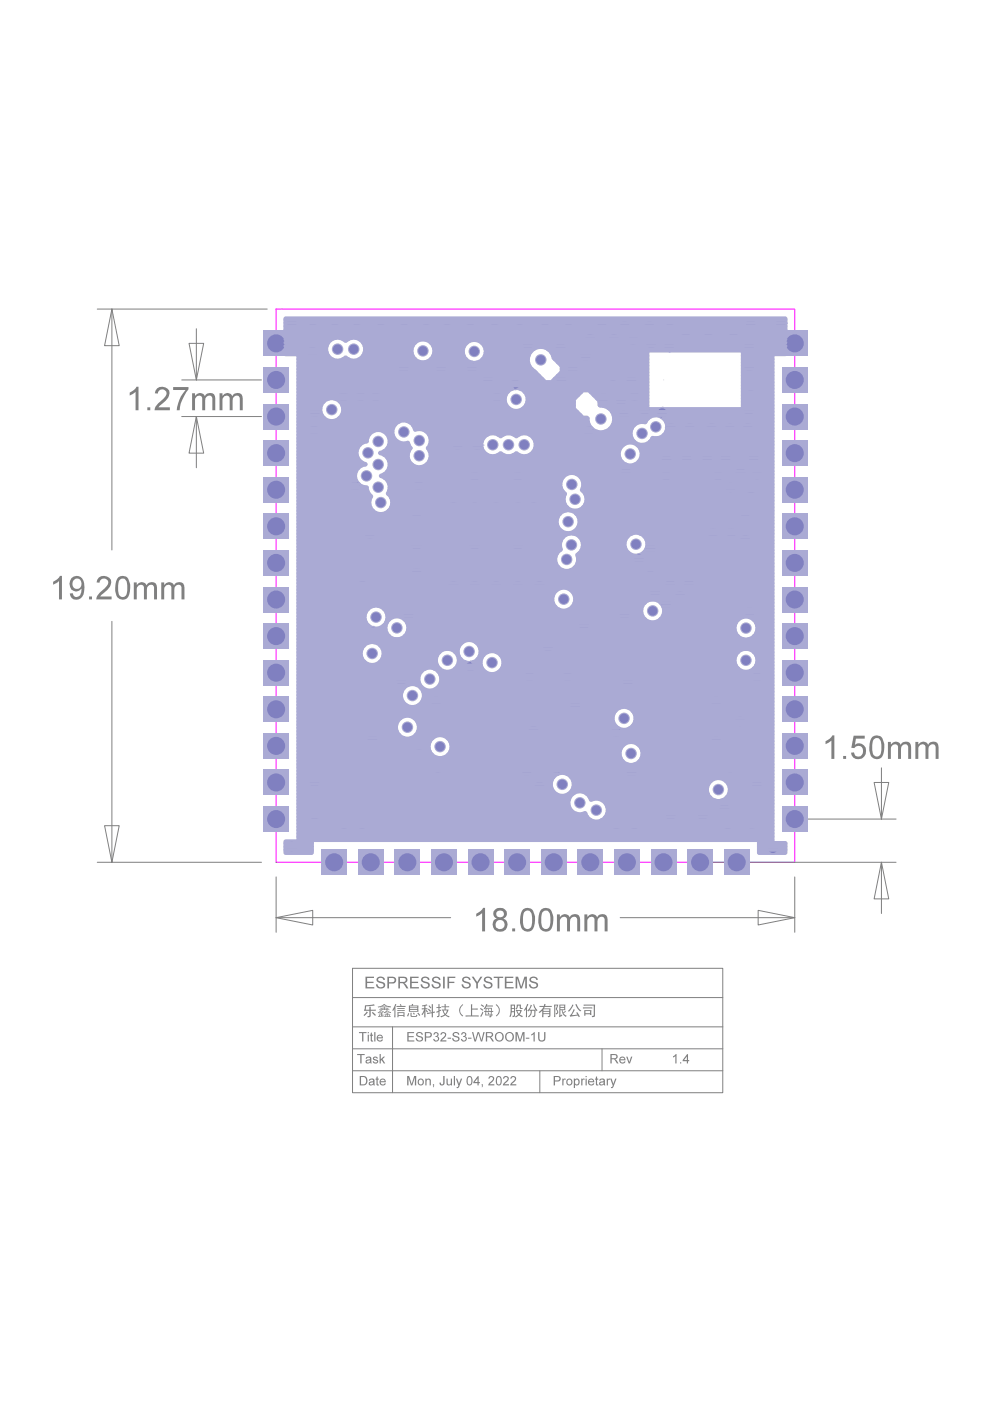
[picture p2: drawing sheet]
<svg xmlns="http://www.w3.org/2000/svg" width="210mm" height="297mm" viewBox="0 0 210 297" stroke-linecap="round" stroke-linejoin="round" font-family="sans-serif">
<path d="M58.5 65.5h110v117.3h-110z" fill="none" stroke="#f0f" stroke-width=".21"/>
<g fill="none" stroke="#808080" stroke-width=".21">
<path d="M20.6 65.5h36.1M23.7 65.5l1.6 7.8h-3.1zM23.7 65.5v51.1M40.1 72.8h3.1l-1.6 7.8zM41.6 69.7v10.9M59.8 65.5h.1M38.5 80.6h16.9M38.5 88.3h16.9M41.6 88.3l1.6 7.8h-3.1zM41.6 88.3v10.9M23.7 131.7v51.1M22.2 175.1h3.1l-1.6 7.7z"/>
<path d="M20.6 182.8h34.8M58.5 194.6l7.8-1.6v3.1zM58.5 194.6h37.1M131.5 194.6h37M160.7 193l7.8 1.6-7.8 1.5zM74.7 205.3h78.5v26.4h-78.5zM74.7 211.5h78.5M74.9 217.7h78.3M83.2 217.7v14M74.8 222.4h78.4M74.8 227h78.4M114.5 227v4.7"/>
<path d="M127.6 222.4v4.6"/>
</g>
<g fill="#808080">
<path d="M76.3 228.1h.7a1 1 0 0 1 .9 1 1 1 0 0 1-.9 1h-.7zM76.5 228.4v1.5a.82 .82 0 0 0 1.2-.8 .82 .82 0 0 0-1.2-.7zM78.4 228.8a.69 .69 0 0 1 .9 0 .69 .69 0 0 1 .1 .9l.1 .4h-.3v-.2l-.6 .3a.44 .44 0 0 1-.4-.5 .44 .44 0 0 1 .5-.4l.4-.1a.35 .35 0 0 0-.3-.3 .35 .35 0 0 0-.4 .2h-.2zM78.4 229.6a.36 .36 0 0 0 .5 .3 .36 .36 0 0 0 .2-.5zM79.8 228.3l.3-.1v.5h.2v.2h-.2v.9l.2 .1v.2l-.5-.1v-1.1h-.2v-.2h.2zM80.7 228.9a.69 .69 0 0 1 .8-.2 .69 .69 0 0 1 .3 .8h-1.1a.45 .45 0 0 0 .3 .4 .45 .45 0 0 0 .6-.2h.2a.74 .74 0 0 1-1.1 .3 .74 .74 0 0 1 0-1.1zM80.8 229l-.1 .2h.9l-.3-.3z"/>
<path d="M75.7 223.5h1.6v.2h-.6v1.8h-.3v-1.8h-.7zM77.6 224.2a.64 .64 0 0 1 1.1 .2l.1 1.1h-.2l-.1-.2-.5 .2a.44 .44 0 0 1-.5-.5 .44 .44 0 0 1 .5-.4h.5a.35 .35 0 0 0-.3-.4 .35 .35 0 0 0-.4 .3l-.3-.1zM77.8 225a.36 .36 0 0 0 .4 .3 .36 .36 0 0 0 .3-.5zM79.2 224.1h.6l.3 .3h-.2a.28 .28 0 0 0-.3-.2 .28 .28 0 0 0-.3 .3h.1a.62 .62 0 0 1 .7 .8 .65 .65 0 0 1-1.1-.3h.3a.31 .31 0 0 0 .3 .3 .31 .31 0 0 0 .3-.4 .58 .58 0 0 1-.6-.1 .58 .58 0 0 1-.1-.7zM80.5 223.5h.2v1.1l.6-.6h.3l-.5 .6 .6 .9h-.3l-.5-.7-.2 .1v.6h-.2z"/>
<path d="M76.1 218.8h1.6v.2h-.7v1.8h-.2v-1.8h-.7zM78 218.8h.2v.3h-.2zM78 219.4h.2v1.4h-.2zM78.6 219l.2-.1v.5h.3v.2h-.3v.9l.3 .1v.2l-.5-.1v-1.1h-.2v-.2h.2zM79.3 218.8h.3v2h-.3zM80 219.5a.69 .69 0 0 1 .8-.1 .69 .69 0 0 1 .4 .8h-1.1a.45 .45 0 0 0 .3 .4 .45 .45 0 0 0 .6-.2h.2a.74 .74 0 0 1-1.1 .3 .74 .74 0 0 1-.1-1.2zM80.1 219.8v.1h.9l-.3-.3z"/>
<path d="M77.4 213.2l1.9-.3 .2 .3-1.9 .1-.1 .8h.8v-.7h.3v.7h1.1v.2h-1.1v1.1a.45 .45 0 0 1-.6 .3l-.1-.3h.4v-1.1l-1 .1-.1-.2zM77.8 214.5l.2 .2-.7 .7-.2-.2zM79 214.5l.7 .7-.2 .2-.7-.7zM80.6 213.6l.8 .1v-.2h-.5v-.1h1.1v.1h-.4v.2l.8-.1v.2h-.4h.2l-.1 .2h.5v.2h-2.2v-.2h.6l-.1-.1 .1-.1h-.4zM81.7 214.7h.8v.1h-.3v.2h.6v.1h-.6v.4h.2l.1-.3 .2 .1-.1 .2 .2-.1v.2h-1.4v-.2l.3 .1-.1-.2 .1-.1 .1 .3h.2v-.4h-.5v-.1h.5v-.2h-.3zM80.1 213.4l.9-.2 .4-.4 .7 .4 .8 .2-.1 .2-.7-.2a.75 .75 0 0 0-1.2 0l-.7 .2zM80.5 214.6h.7v.2h-.2v.1h.2v.2l-.2-.1v.4l.1-.3 .2 .1-.1 .2 .1-.1v.2l-1.1 .1-.1-.2h.3l-.1-.2 .2-.1 .1 .3h.2v-.4l-.5 .1v-.2h.5v-.1h-.3zM81.3 214.7l.7-.5 .9 .4-.1 .2-.7-.4-.6 .4zM80.1 214.7l.6-.5 .7 .3-.1 .1-.5-.2-.6 .4zM81.6 213.8v.2h.3l.1-.2zM81 213.8l.1 .2h.3v-.2zM84.2 214.6h1.6v1h-.3v-.2h-1v.3h-.3zM83.8 212.9l.3 .1-.3 .5v2.2h-.2v-1.8l-.3 .5-.1-.2zM84.5 214.8v.4h1v-.4zM84.1 213.3h1.9v.2h-1.9zM84.2 213.7h1.6v.2h-1.6zM84.2 214.1h1.6v.3h-1.6zM84.8 213l.2-.1 .1 .3-.2 .1zM86.7 213.2h.6v-.4l.3 .1-.1 .3h1.2v1.3h-2zM87 214.7h.3v.7h.9v-.3l.3 .1-.1 .3-1.3 .1zM86.9 213.4v.2h1.6v-.2zM86.9 214.1v.3h1.6v-.3zM86.9 213.7v.3h1.6v-.3zM88.5 214.9l.2-.2 .4 .5-.2 .2zM86.5 214.8l.3 .1-.3 .6-.2-.1zM87.6 214.8l.2-.1 .2 .3-.2 .1zM89.5 213.2l1-.3 .1 .3h-.4v.6h.4v.2h-.4v1.7h-.2v-1.2l-.4 .7-.2-.2 .6-1h-.6v-.2h.6v-.5l-.4 .1zM91.5 212.9h.3v1.6h.4v.2l-.4 .1v.9h-.3v-.9l-.9 .2-.1-.2 1-.2zM90.9 213.9l.5 .5-.2 .1-.5-.5zM90.9 213.3l.1-.1 .4 .5-.1 .1zM90.4 214.1l.4 .4-.2 .2-.4-.4zM93.6 213.3l.7 .1-.1-.5h.3v.5l.7-.1v.3h-.7v.5h.6l-.6 1 .8 .4-.1 .2-.8-.4-.8 .4-.1-.1-.1-.2 .8-.3-.5-1.1 .6 .1v-.5h-.7zM93 212.9h.2v.6h.3v.2h-.3v.5l.3-.1v.2l-.3 .1-.1 1.1-.4 .2-.1-.3h.3l.1-.2v-.7l-.4 .2-.1-.2 .5-.2v-.6h-.5v-.2h.5zM94 214.2l.4 .8 .4-.8zM98.1 212.9l.1 .2a1.34 1.34 0 0 0 0 2.3l-.1 .1a1.53 1.53 0 0 1 0-2.6zM99.9 212.9h.2v.9h1.2v.3h-1.2v1.2h1.4v.2h-2.8v-.2h1.2zM103.1 212.8l.3 .2-.2 .2h1.3v.2h-1.4l-.1 .3h1.3v.7l.3-.1v.2h-.3l-.1 .6h.3v.2h-.3l-.2 .4h-.2l-.1-.2 .3-.2h-1.1v-.8h-.3v-.2l.3 .1 .1-.7-.3 .3-.1-.2zM103.1 214.5v.6h.9l.1-.6zM103.1 213.9v.5h1v-.5zM102.3 214.5l.2 .1-.5 1-.2-.1zM101.9 213.7l.6 .4-.2 .2-.5-.4zM102.1 212.9l.5 .4-.1 .2-.6-.4zM103.4 214.7l.1-.1 .3 .4-.2 .1zM103.4 214l.1-.1 .3 .3-.2 .1zM105.3 212.9a1.55 1.55 0 0 1 0 2.6l-.2-.1a1.32 1.32 0 0 0 0-2.3zM108.3 213h.9v2.5l-.5 .2-.1-.3 .3-.1 .1-.7h-.5l-.3 1-.2-.1 .2-.5zM109.4 214.1h1.2l-.4 1 .7 .3-.2 .3-.7-.4-.7 .4-.1-.2 .6-.4zM109.6 213h.9v.7h.3v.2h-.5l-.1-.7h-.4l-.4 .9-.1-.2 .2-.2zM108.5 213.9v.5h.5v-.5zM108.5 213.2v.5h.5v-.5zM109.7 214.3l.3 .7 .3-.7zM112.5 213l.3 .1-.5 1h1.2l-.5-1.1 .3-.1 .2 .7 .5 .6-.2 .2-.2-.3-.1 .4a.78 .78 0 0 1-.6 1.2v-.3l.4-.1v-1h-.5l-.2 .8-.5 .6-.2-.2 .2-.1a1.08 1.08 0 0 0 .4-1.1h-.2v-.2l-.3 .4-.2-.2 .5-.6zM111.8 212.8l.2 .2-.3 .6v2.1h-.2v-1.7l-.3 .3-.1-.1zM114.4 213.3h.9l.1-.5 .3 .1-.1 .4h1.4v.2h-1.5l-.2 .3h1.4l-.1 1.8-.4 .1-.1-.3h.4v-.4h-1.3v.7h-.3l.1-1.4-.6 .5-.2-.2 1-1.1h-.8zM115.2 214v.3h1.3v-.3zM115.2 214.5v.3h1.3v-.3zM118.6 213h1.3v1.2h-.6l.1 .5 .4-.4 .2 .2-.5 .3 .7 .6-.2 .2-.7-.6-.2-.8h-.3v1.1l.4-.2v.2l-.6 .4-.1-.3zM117.5 213h.9l-.3 1a.63 .63 0 0 1 .3 .6 .63 .63 0 0 1-.5 .5l-.1-.3a.45 .45 0 0 0 .3-.4 .45 .45 0 0 0-.3-.4l.3-.8h-.4v2.4h-.2zM118.8 213.7v.3h.8v-.3zM118.8 213.2v.3h.8v-.3zM121.6 214l.3 .1-.7 1.1 1.2-.1-.2-.4 .2-.1 .5 .9-.2 .2-.2-.4-1.6 .3-.1-.3 .4-.5zM122 213l.2-.1 .5 .9 .6 .5-.3 .2-.3-.4zM121.4 213l.2 .1-1 1.4-.2-.2zM123.9 214.2h1.5v1h-.3v-.2h-1v.4h-.2zM123.7 213h2.5l-.1 2.5-.6 .2-.1-.3h.4l.1-.2v-2h-2.2zM124.1 214.4v.4h1v-.4zM123.6 213.6h2v.2h-2z"/>
<path d="M77.5 207.1h1.8v.3h-1.5v.7h1.4v.3h-1.4v.9h1.6v.3h-1.9zM80.1 207.2a.98 .98 0 0 1 1.5 .6h-.3a.51 .51 0 0 0-.6-.5 .51 .51 0 0 0-.4 .7h.1a1.12 1.12 0 0 1 1.2 1 1.03 1.03 0 0 1-1 .6 1.03 1.03 0 0 1-.9-.9h.4a.65 .65 0 0 0 .5 .6 .65 .65 0 0 0 .7-.4l-.1-.3a1.22 1.22 0 0 1-1.4-1zM82.1 207.1h1a.75 .75 0 0 1 .9 .7 .75 .75 0 0 1-.9 .7h-.6v1.1h-.4zM82.5 207.4v.9h.6a.46 .46 0 0 0 .6-.5 .46 .46 0 0 0-.6-.4zM84.5 207.1h1a.69 .69 0 0 1 .9 .5 .69 .69 0 0 1-.7 .8l.9 1.2h-.4l-.3-.6a.82 .82 0 0 0-1.1-.5v1.1h-.3zM84.8 207.4v.8h.7a.42 .42 0 0 0 .5-.3 .42 .42 0 0 0-.2-.5zM86.9 207.1h1.8v.3h-1.4v.7h1.3v.3h-1.3v.9h1.5v.3h-1.9zM89.4 207.4a.97 .97 0 0 1 .9-.3 .97 .97 0 0 1 .8 .7h-.4a.51 .51 0 0 0-.6-.5 .51 .51 0 0 0-.3 .7h.1a1.12 1.12 0 0 1 1.2 1 1.03 1.03 0 0 1-1.1 .6 1.03 1.03 0 0 1-.8-.9h.3a.65 .65 0 0 0 .6 .6 .65 .65 0 0 0 .7-.4l-.1-.3a1.22 1.22 0 0 1-1.4-1zM91.7 207.4a.97 .97 0 0 1 1-.3 .97 .97 0 0 1 .7 .7h-.4a.51 .51 0 0 0-.6-.5 .51 .51 0 0 0-.3 .7h.1a1.12 1.12 0 0 1 1.2 1 1.03 1.03 0 0 1-1.1 .6 1.03 1.03 0 0 1-.8-.9h.3a.65 .65 0 0 0 .6 .6 .65 .65 0 0 0 .7-.4l-.1-.3a1.22 1.22 0 0 1-1.4-1zM93.9 207.1h.4v2.5h-.4zM94.9 207.1h1.6v.3h-1.3v.7h1.1v.3h-1.1v1.2h-.3zM98.2 207.2a.98 .98 0 0 1 1.6 .6h-.4a.51 .51 0 0 0-.6-.5 .51 .51 0 0 0-.4 .7h.1a1.12 1.12 0 0 1 1.3 1 1.03 1.03 0 0 1-1.1 .6 1.03 1.03 0 0 1-.8-.9h.3a.65 .65 0 0 0 .6 .6 .65 .65 0 0 0 .7-.4l-.2-.3a1.22 1.22 0 0 1-1.3-1zM100 207.1h.4l.8 1.1 .7-1.1h.4l-1 1.4v1.1h-.3v-1.1zM102.7 207.4a.97 .97 0 0 1 .9-.3 .97 .97 0 0 1 .8 .7h-.4a.51 .51 0 0 0-.6-.5 .51 .51 0 0 0-.3 .7h.1a1.13 1.13 0 0 1 1.2 1 1.03 1.03 0 0 1-1.1 .6 1.03 1.03 0 0 1-.8-.9h.3a.65 .65 0 0 0 .6 .6 .65 .65 0 0 0 .7-.4l-.1-.3a1.22 1.22 0 0 1-1.4-1zM104.7 207.1h2v.3h-.8v2.2h-.4v-2.2h-.8zM107 207.1h1.8v.3h-1.4v.7h1.3v.3h-1.3v.9h1.5v.3h-1.9zM109.3 207.1h.5l.7 2.1 .7-2.1h.5v2.5h-.3v-2.1l-.7 2.1h-.4l-.6-2.1v2.1h-.4zM112.3 207.4a.97 .97 0 0 1 1-.3 .97 .97 0 0 1 .7 .7h-.3a.51 .51 0 0 0-.6-.5 .51 .51 0 0 0-.4 .7h.1a1.13 1.13 0 0 1 1.3 1 1.03 1.03 0 0 1-1.1 .6 1.03 1.03 0 0 1-.9-.9h.4a.65 .65 0 0 0 .5 .6 .65 .65 0 0 0 .8-.4l-.2-.3a1.22 1.22 0 0 1-1.3-1z"/>
<path d="M117.4 228.1h.7a.6 .6 0 0 1 .8 .6 .6 .6 0 0 1-.7 .6h-.5v.8h-.3zM117.7 228.4v.7h.5a.37 .37 0 0 0 .4-.4 .37 .37 0 0 0-.4-.3zM119.2 228.7h.2v.2l.3-.2h.3l-.1 .3-.2-.1-.2 .2v1h-.3zM120.1 229.4a.71 .71 0 0 1 1.4 0 .71 .71 0 0 1-1.4 0zM120.4 229a.47 .47 0 0 0 0 .8 .47 .47 0 0 0 .7-.2l-.1-.6-.3-.1zM121.7 228.7h.2v.2a.6 .6 0 0 1 .8-.1 .6 .6 0 0 1 .2 .8 .56 .56 0 0 1-.4 .5 .56 .56 0 0 1-.6-.1v.7h-.2zM122 229l-.1 .4 .1 .4a.48 .48 0 0 0 .7-.3 .48 .48 0 0 0-.5-.6zM123.2 228.7h.3v.2l.3-.2h.2l-.1 .3-.2-.1-.2 .2v1h-.3zM124.2 228.1h.2v.3h-.2zM124.2 228.7h.2v1.4h-.2zM124.8 228.9a.69 .69 0 0 1 .9-.2 .69 .69 0 0 1 .3 .8h-1.1a.45 .45 0 0 0 .3 .4 .45 .45 0 0 0 .6-.2h.2a.74 .74 0 0 1-1.1 .3 .74 .74 0 0 1-.1-1.1zM125 229l-.1 .2h.9l-.3-.3zM126.3 228.3l.3-.1v.5h.2v.2h-.2v.9l.2 .1 .1 .2-.5-.1-.1-1.1h-.2v-.2h.2zM127.1 228.9a.64 .64 0 0 1 1.2 .2v1h-.2l-.1-.2-.5 .3a.44 .44 0 0 1-.5-.5 .44 .44 0 0 1 .6-.4l.4-.1a.35 .35 0 0 0-.3-.3 .35 .35 0 0 0-.4 .2h-.3zM127.3 229.6a.36 .36 0 0 0 .4 .3 .36 .36 0 0 0 .3-.5zM128.6 228.7h.3v.2l.3-.2h.2l-.1 .3-.2-.1-.2 .2v1h-.3zM129.4 228.7h.3l.3 1.1 .4-1.1h.3l-.6 1.6-.3 .4h-.2l-.1-.2h.3l.1-.3z"/>
<path d="M86.3 228.1h.4l.6 1.7 .5-1.7h.4v2h-.2v-1.7l-.6 1.7h-.3l-.5-1.7v1.7h-.3zM88.5 229.4a.75 .75 0 0 1 1.5 0 .75 .75 0 0 1-1.5 0zM88.9 229a.47 .47 0 0 0 0 .8 .47 .47 0 0 0 .7-.2l-.1-.6-.3-.1zM90.2 228.7h.2v.2a.5 .5 0 0 1 .6-.2 .5 .5 0 0 1 .3 .5v.9h-.2v-1l-.3-.2-.3 .2-.1 1h-.2zM91.8 229.9h.2v.4l-.2 .2zM94 228.1h.3v1.4a.55 .55 0 0 1-.6 .6 .55 .55 0 0 1-.5-.6h.3l.2 .4 .3-.1zM94.7 228.7h.2v.8a.35 .35 0 0 0 .4 .4 .35 .35 0 0 0 .3-.4v-.8h.2v1.4h-.2v-.2a.49 .49 0 0 1-.6 .2 .49 .49 0 0 1-.3-.5zM96.2 228.1h.3v2h-.3zM96.7 228.7h.2l.4 1.1 .4-1.1h.3l-.6 1.6-.3 .4h-.3v-.2h.3l.1-.3zM99.2 228.2a.64 .64 0 0 1 .7 0 .64 .64 0 0 1 .3 .7v.3a.67 .67 0 0 1-.3 .8 .67 .67 0 0 1-.9-.2l-.1-1zM99.3 228.5l-.1 .1a1.09 1.09 0 0 0 .3 1.3 1 1 0 0 0 0-1.5zM101.3 228.2h.2v1.2h.2v.3h-.2v.4h-.3v-.4h-.8v-.3zM101.2 228.6l-.5 .8h.5zM102.1 229.9h.3v.4l-.2 .2zM103.7 228.3a.65 .65 0 0 1 1 .1 .65 .65 0 0 1-.2 .9l-.7 .6h1v.2h-1.3l.1-.3 .8-.8a.37 .37 0 0 0-.1-.6 .37 .37 0 0 0-.5 .3h-.3zM105.4 228.2a.64 .64 0 0 1 .7 0 .64 .64 0 0 1 .3 .7v.3a.67 .67 0 0 1-.3 .8 .67 .67 0 0 1-.9-.2l-.1-1zM105.5 228.5l-.1 .1a1.09 1.09 0 0 0 .4 1.3 1 1 0 0 0 0-1.5zM106.8 228.3a.65 .65 0 0 1 1 .1 .65 .65 0 0 1-.2 .9l-.7 .6h1v.2h-1.3l.1-.3 .8-.8a.37 .37 0 0 0-.1-.6 .37 .37 0 0 0-.5 .3h-.3zM108.4 228.3a.65 .65 0 0 1 1 .1 .65 .65 0 0 1-.3 .9l-.6 .6h1v.2h-1.3v-.3l.9-.8a.37 .37 0 0 0-.2-.6 .37 .37 0 0 0-.5 .3h-.2z"/>
<path d="M86.4 218.8h1.4v.2h-1.2v.7h1.1v.2h-1.1v.7h1.3v.2h-1.5zM88.3 219.1a.78 .78 0 0 1 .8-.3 .78 .78 0 0 1 .6 .6h-.3a.41 .41 0 0 0-.5-.4 .41 .41 0 0 0-.3 .5l.1 .1a.9 .9 0 0 1 1 .8 .83 .83 0 0 1-.9 .4 .83 .83 0 0 1-.7-.7h.3a.49 .49 0 0 0 .5 .5 .49 .49 0 0 0 .5-.5l-.2-.1a.73 .73 0 0 1-.9-.9zM90.1 218.8h.7a.6 .6 0 0 1 .8 .6 .6 .6 0 0 1-.8 .6h-.5v.8h-.2zM90.3 219v.8h.5a.37 .37 0 0 0 .5-.4 .37 .37 0 0 0-.5-.4zM92.1 219a.52 .52 0 0 1 .8-.1 .52 .52 0 0 1-.2 .8 .61 .61 0 0 1 .1 1.1 .61 .61 0 0 1-1-.5h.3a.39 .39 0 0 0 .5 .3 .39 .39 0 0 0 .3-.5 .39 .39 0 0 0-.6-.2v-.2a.32 .32 0 0 0 .4-.3 .32 .32 0 0 0-.2-.4 .32 .32 0 0 0-.4 .4l-.2-.1zM93.6 219a.65 .65 0 0 1 .9 .1 .65 .65 0 0 1-.2 .9l-.6 .6h.9v.2h-1.3l.1-.3 .9-.8a.37 .37 0 0 0-.2-.6 .37 .37 0 0 0-.5 .3h-.2zM94.9 220h.7v.2h-.7zM96.1 219a.78 .78 0 0 1 1.3 .4h-.3a.41 .41 0 0 0-.5-.4 .41 .41 0 0 0-.3 .5l.1 .1a.9 .9 0 0 1 1 .8 .83 .83 0 0 1-.9 .4 .83 .83 0 0 1-.6-.7h.2a.49 .49 0 0 0 .5 .5 .49 .49 0 0 0 .5-.5l-.2-.1a.73 .73 0 0 1-.9-.9zM97.9 219a.52 .52 0 0 1 .8-.1 .52 .52 0 0 1-.1 .8 .61 .61 0 0 1 .1 1.1 .61 .61 0 0 1-1-.5h.3a.39 .39 0 0 0 .4 .3 .39 .39 0 0 0 .3-.5 .39 .39 0 0 0-.5-.2v-.2a.32 .32 0 0 0 .4-.3 .32 .32 0 0 0-.3-.4 .32 .32 0 0 0-.3 .4l-.3-.1zM99.2 220h.8v.2h-.8zM100.1 218.8h.3l.4 1.7 .5-1.7h.3l.5 1.7 .4-1.7h.3l-.6 2h-.2l-.6-1.7-.5 1.7h-.3zM103 218.8h.9a.55 .55 0 0 1 .6 .5 .55 .55 0 0 1-.5 .6l.7 .9h-.3l-.3-.4a.66 .66 0 0 0-.8-.5v.9h-.3zM103.3 219v.7h.7l.2-.2v-.4zM104.9 219.8a1 1 0 0 1 2 0 1 1 0 0 1-2 0zM105.4 219.2a.77 .77 0 0 0-.1 1.1 .77 .77 0 0 0 1 .1 .77 .77 0 0 0 .2-1 .77 .77 0 0 0-1.1-.2zM107.1 219.8a1 1 0 0 1 2 0 1 1 0 0 1-2 0zM107.6 219.2a.77 .77 0 0 0-.1 1.1 .77 .77 0 0 0 1 .1 .77 .77 0 0 0 .1-1 .77 .77 0 0 0-1-.2zM109.3 218.8h.4l.6 1.7 .5-1.7h.4v2h-.3v-1.7l-.5 1.7h-.3l-.5-1.7v1.7h-.3zM111.5 220h.7v.2h-.7zM112.6 219.3l.8-.5v2h-.3v-1.5l-.5 .3zM114.1 218.8h.3v1.2a.51 .51 0 0 0 .5 .6 .51 .51 0 0 0 .5-.6v-1.2h.2v1.2a.78 .78 0 0 1-.7 .8 .78 .78 0 0 1-.8-.8z"/>
<path d="M129.4 223.5h.9a.55 .55 0 0 1 .7 .4 .55 .55 0 0 1-.6 .7l.7 .9h-.3l-.2-.4a.66 .66 0 0 0-.9-.5v.9h-.3zM129.7 223.7v.7h.7l.2-.2v-.4zM131.5 224.2a.69 .69 0 0 1 .8-.1 .69 .69 0 0 1 .3 .7h-1.1a.45 .45 0 0 0 .4 .5 .45 .45 0 0 0 .5-.3l.2 .1a.74 .74 0 0 1-1.1 .2 .74 .74 0 0 1 0-1.1zM131.7 224.3l-.2 .3h.9l-.3-.3zM132.8 224h.2l.4 1.2 .4-1.2h.3l-.5 1.5h-.3z"/>
<path d="M101 193.7a2.83 2.83 0 0 0 1.4-1.2h.4v5h-.6v-3.9l-1.2 .8zM105 192.8a1.43 1.43 0 0 1 1.7-.2 1.43 1.43 0 0 1 .7 1.5l-.7 .7a1.44 1.44 0 0 1 .9 1.7 1.44 1.44 0 0 1-1.6 1 1.44 1.44 0 0 1-1.5-1 1.44 1.44 0 0 1 .8-1.7 1.13 1.13 0 0 1-.3-2zM105.4 193.2a.78 .78 0 0 0 .1 1.1 .78 .78 0 0 0 1.1 0 .78 .78 0 0 0 .1-1.1 1.04 1.04 0 0 0-1.3 0zM105.1 196a.97 .97 0 0 0 1.9 0 .97 .97 0 0 0-1.9 0zM108.6 196.8h.6v.7h-.6zM110.9 192.8a1.51 1.51 0 0 1 2.4 1.1 4 4 0 0 1-.5 3.4 1.49 1.49 0 0 1-2.4-1.1 4.1 4.1 0 0 1 .5-3.4zM111.2 193.4a4.9 4.9 0 0 0 0 3.2 .89 .89 0 0 0 1 .3 .89 .89 0 0 0 .6-.9v-1.5a1.27 1.27 0 0 0-1-1.5zM114.8 192.8a1.51 1.51 0 0 1 2.4 1.1 4 4 0 0 1-.6 3.4 1.49 1.49 0 0 1-2.3-1.1 4.1 4.1 0 0 1 .5-3.4zM115 193.4a4.9 4.9 0 0 0 0 3.2 .89 .89 0 0 0 1.1 .3 .89 .89 0 0 0 .5-.9l.1-1.5a1.27 1.27 0 0 0-1-1.5zM118.1 193.9h.6v.5a1.15 1.15 0 0 1 1.1-.6 1.15 1.15 0 0 1 1 .7 1.16 1.16 0 0 1 1.3-.7 1.16 1.16 0 0 1 .9 1.2v2.5h-.6v-2.2a.75 .75 0 0 0-.6-1 .75 .75 0 0 0-.9 .6v2.6h-.7v-2.3a.64 .64 0 0 0-.6-.8 1 1 0 0 0-.9 1.2v1.9h-.6zM123.9 193.9h.6v.5a1.15 1.15 0 0 1 1.1-.6 1.15 1.15 0 0 1 1 .7 1.16 1.16 0 0 1 1.3-.7 1.16 1.16 0 0 1 .9 1.2v2.5h-.6v-2.2a.75 .75 0 0 0-.5-1 .75 .75 0 0 0-1 .6v2.6h-.6v-2.3a.64 .64 0 0 0-.7-.8 1 1 0 0 0-.9 1.2v1.9h-.6z"/>
<path d="M11.3 123.3a2.83 2.83 0 0 0 1.4-1.2h.4v5h-.6v-3.9l-1.2 .8zM15.1 122.6a1.57 1.57 0 0 1 1.8-.4 1.57 1.57 0 0 1 .9 1.5 3.7 3.7 0 0 1-.7 3.2 1.39 1.39 0 0 1-1.5 .2 1.39 1.39 0 0 1-.8-1.3h.6a.83 .83 0 0 0 .8 .8 1.04 1.04 0 0 0 1-1l.1-.8a1.47 1.47 0 0 1-2 .3 1.47 1.47 0 0 1-.4-2zM15.6 123a1.04 1.04 0 0 0 0 1.6 1.04 1.04 0 0 0 1.6-.4 1.02 1.02 0 0 0-.2-1.3 1.02 1.02 0 0 0-1.4 .1zM18.9 126.5h.6v.6h-.6zM21 122.4a1.54 1.54 0 0 1 2.1 .1 1.54 1.54 0 0 1 0 2.2l-1.9 1.8h2.5v.6h-3.3a3.9 3.9 0 0 1 1.9-2.4 1.16 1.16 0 0 0 .4-1.8 .93 .93 0 0 0-1-.2 .93 .93 0 0 0-.6 .9l-.6-.1 .1-.6zM25.1 122.4a1.51 1.51 0 0 1 2.4 1.1 4 4 0 0 1-.6 3.4 1.49 1.49 0 0 1-2.3-1.1 4.1 4.1 0 0 1 .5-3.4zM25.3 123a4.9 4.9 0 0 0 0 3.3 .89 .89 0 0 0 1.1 .2 .89 .89 0 0 0 .5-.9l.1-1.5a1.27 1.27 0 0 0-1-1.4zM28.4 123.5h.6v.5a1.15 1.15 0 0 1 1.1-.6 1.15 1.15 0 0 1 1 .7 1.16 1.16 0 0 1 1.3-.7 1.16 1.16 0 0 1 .9 1.2v2.5h-.6v-2.2a.75 .75 0 0 0-.6-1 .75 .75 0 0 0-.9 .6l-.1 2.6h-.6v-2.3a.64 .64 0 0 0-.6-.8 1 1 0 0 0-.9 1.2v1.9h-.6zM34.2 123.5h.6v.5a1.15 1.15 0 0 1 1.1-.6 1.15 1.15 0 0 1 1 .7 1.16 1.16 0 0 1 1.3-.7 1.16 1.16 0 0 1 .9 1.2v2.5h-.6v-2.2a.75 .75 0 0 0-.6-1 .75 .75 0 0 0-.9 .6v2.6h-.7v-2.3a.64 .64 0 0 0-.6-.8 1 1 0 0 0-.9 1.2v1.9h-.6z"/>
<path d="M27.5 83.2a2.84 2.84 0 0 0 1.5-1.2h.4v5h-.7v-3.9l-1.2 .8zM31.2 86.4h.7v.6h-.7zM33.3 82.3a1.54 1.54 0 0 1 2.2 .1 1.54 1.54 0 0 1 0 2.2l-1.9 1.8h2.4v.6h-3.2a3.9 3.9 0 0 1 1.8-2.4 1.16 1.16 0 0 0 .4-1.8 .93 .93 0 0 0-1-.2 .93 .93 0 0 0-.5 .9l-.7-.1 .2-.6zM36.7 82.1h3.3v.4l-.9 1.4a5.8 5.8 0 0 0-1 3.1h-.6v-.6a7.7 7.7 0 0 1 1.8-3.7h-2.6zM40.7 83.4h.7v.5a1.15 1.15 0 0 1 1-.6 1.15 1.15 0 0 1 1 .7 1.16 1.16 0 0 1 1.3-.7 1.16 1.16 0 0 1 .9 1.2v2.5h-.6v-2.2a.75 .75 0 0 0-.5-1 .75 .75 0 0 0-.9 .6l-.1 2.6h-.6v-2.3a.64 .64 0 0 0-.6-.8 .99 .99 0 0 0-.9 1.2v1.9h-.7zM46.5 83.4h.7v.5a1.15 1.15 0 0 1 1-.6 1.15 1.15 0 0 1 1 .7 1.16 1.16 0 0 1 1.4-.7 1.16 1.16 0 0 1 .9 1.2v2.5h-.7v-2.2a.75 .75 0 0 0-.5-1 .75 .75 0 0 0-.9 .6l-.1 2.6h-.6v-2.3a.64 .64 0 0 0-.6-.8 .99 .99 0 0 0-.9 1.2v1.9h-.7z"/>
</g>
<path d="M60.2 67.3v8l.4 .2h2.2v102.5h-2.2l-.4 .2-.1 2.6 .1 .3 .4 .2 5.7-.1 .3-.4v-2.3h93.9v2.3l.3 .4h5.9l.3-.4-.1-2.2-.4-.3h-2.3v-102.8h2.3l.4-.2v-8l-.4-.2h-105.9zM70 72.8a2 2 0 0 1 3-.2l.4 .1a2.04 2.04 0 0 1 3-.1 2.04 2.04 0 0 1 0 2.9 2.04 2.04 0 0 1-3-.1l-.4 .1a2 2 0 0 1-2.8 0 2 2 0 0 1-.2-2.7zM68.3 86.9a2 2 0 0 1 4 0 2 2 0 0 1-4 0zM78.8 92.2a2.02 2.02 0 0 1 3.2 .6 2.02 2.02 0 0 1-1.7 2.9 .49 .49 0 0 0-.1 .5 .49 .49 0 0 0 .3 .3 2.03 2.03 0 0 1 1.7 2 2.03 2.03 0 0 1-1.7 2 .49 .49 0 0 0 .2 .9 2 2 0 0 1 1.2 3l-.1 .4a2.02 2.02 0 0 1 .7 2.7 2.02 2.02 0 0 1-2.7 .7 2.02 2.02 0 0 1-.8-2.7l.1-.4-.2-.2a2.34 2.34 0 0 1-.8-1.8l-.2-.1a2.07 2.07 0 0 1-2.2-2 2.07 2.07 0 0 1 2-2.2 .49 .49 0 0 0 .2-.5 .49 .49 0 0 0-.3-.4 2.04 2.04 0 0 1-1.6-2.1 2.04 2.04 0 0 1 2-1.9l.5-1.3zM77.7 130.8a2 2 0 0 1 4 0 2 2 0 0 1-4 0zM76.9 138.6a2 2 0 0 1 4 0 2 2 0 0 1-4 0zM87.7 74.4a2 2 0 0 1 4 0 2 2 0 0 1-4 0zM84.1 90.2a2.05 2.05 0 0 1 2.1-.5 2.05 2.05 0 0 1 1.5 1.7 .71 .71 0 0 0 .9 0 2 2 0 0 1 2.2 2.7l-.5 .9a2.19 2.19 0 0 1-.9 3.6 2.03 2.03 0 0 1-2.3-1 2.03 2.03 0 0 1 .4-2.4v-.4l-.5-.7a.68 .68 0 0 0-.3-.6 .68 .68 0 0 0-.8 .1 2 2 0 0 1-2-1.1 2 2 0 0 1 .2-2.3zM82.1 133.1a2 2 0 0 1 4 0 2 2 0 0 1-4 0zM98.6 74.5a2 2 0 0 1 4 0 2 2 0 0 1-4 0zM97.5 138.1a2 2 0 0 1 4 0 2 2 0 0 1-4 0zM92.9 140a2 2 0 0 1 4 0 2 2 0 0 1-4 0zM89.1 144a2 2 0 0 1 4 0 2 2 0 0 1-4 0zM85.4 147.5a2 2 0 0 1 4 0 2 2 0 0 1-4 0zM84.4 154.2a2 2 0 0 1 4 0 2 2 0 0 1-4 0zM91.3 158.3a2 2 0 0 1 4 0 2 2 0 0 1-4 0zM107.4 84.7a2 2 0 0 1 4 0 2 2 0 0 1-4 0zM113 74.7a2.41 2.41 0 0 1 2.5-.6 2.41 2.41 0 0 1 1.6 2.1l1.6 1.6v.9l-2 1.9h-.9l-2.2-2.2a2.34 2.34 0 0 1-.6-3.7zM102.9 93a2.11 2.11 0 0 1 3.1-.1h.3a2.23 2.23 0 0 1 3.1 0h.2a2.04 2.04 0 0 1 2.9-.1 2.04 2.04 0 0 1 0 3 2.04 2.04 0 0 1-2.9-.1h-.2a2.23 2.23 0 0 1-3.1 0h-.3a2.03 2.03 0 0 1-2.8 .1 2.03 2.03 0 0 1-.3-2.8zM102.3 140.5a2 2 0 0 1 4 0 2 2 0 0 1-4 0zM119.8 101.3a2.04 2.04 0 0 1 2.7-.1 2.04 2.04 0 0 1 .4 2.7l.1 .1a2.02 2.02 0 0 1 0 3.5 2.02 2.02 0 0 1-3.1-1.6l.3-1.4a2.18 2.18 0 0 1-.4-3.2zM118.5 110.6a2 2 0 0 1 4 0 2 2 0 0 1-4 0zM119.6 114.2a2.01 2.01 0 0 1 3.1 .1 2.01 2.01 0 0 1-.6 3l-.1 .4a2.02 2.02 0 0 1-.9 2.7 2.02 2.02 0 0 1-2.7-.9 2.02 2.02 0 0 1 .8-2.7l.1-.3a2.23 2.23 0 0 1 .3-2.3zM117.5 127a2 2 0 0 1 4 0 2 2 0 0 1-4 0zM117.2 166.3a2 2 0 0 1 4 0 2 2 0 0 1-4 0zM122.1 84.8l1.6-1.6h1l2 2v.8l.4 .4a2.41 2.41 0 0 1 2.7 2.3 2.41 2.41 0 0 1-2.5 2.5 2.41 2.41 0 0 1-2.3-2.6l-.4-.4-.9-.1-1.6-1.6zM121.4 168.9a2.05 2.05 0 0 1 2.1-.6 2.05 2.05 0 0 1 1.5 1.6 .72 .72 0 0 0 .9-.1 2.02 2.02 0 0 1 2.5 1.6 2.02 2.02 0 0 1-1.6 2.4 2.02 2.02 0 0 1-2.4-1.7 .72 .72 0 0 0-1 0 2 2 0 0 1-2.2-.8 2 2 0 0 1 .2-2.4zM137.7 74.7h19.4v11.6h-19.4zM134.6 90.6l.6-.5 1.1-.2a.67 .67 0 0 0 .9-.2 2.01 2.01 0 0 1 2.7-1 2.01 2.01 0 0 1 1 2.6 2.01 2.01 0 0 1-2.6 1.1l-.2 .1a2.02 2.02 0 0 1-2.9 1.1 2.02 2.02 0 0 1-.6-3zM131.6 96.3a2 2 0 0 1 4 0 2 2 0 0 1-4 0zM132.8 115.4a2 2 0 0 1 4 0 2 2 0 0 1-4 0zM130.3 152.3a2 2 0 0 1 4 0 2 2 0 0 1-4 0zM136.4 129.5a2 2 0 0 1 4 0 2 2 0 0 1-4 0zM131.8 159.8a2 2 0 0 1 4 0 2 2 0 0 1-4 0zM150.3 167.4a2 2 0 0 1 4 0 2 2 0 0 1-4 0zM156.2 133.2a2 2 0 0 1 4 0 2 2 0 0 1-4 0zM156.2 140a2 2 0 0 1 4 0 2 2 0 0 1-4 0z" fill="#aaaad4"/>
<g fill="none" stroke="#aaaad4" stroke-width=".21">
<path d="M66.3 68.3h.1M67.5 69.5h.1M69.7 69.5h.1M71 68.3h.1M72.2 69.5h.1M74.4 69.5h.1M75.6 68.3h.1M76.8 69.5h.1M79.5 69.5h.1M80.7 68.3h.1M82 69.5h.1M84.5 69.5h.1"/>
<path d="M85.7 68.3h.1M86.9 69.5h.1M89.1 69.6h.1M90.4 68.4h.1M91.6 69.6h.1M93.6 69.6h.1M94.8 68.4h.1M96 69.6h.1M98.5 69.5h.1M99.7 68.3h.1M101 69.5h.1M103.6 69.5h.1"/>
<path d="M104.9 68.3h.1M106.1 69.5h.1M109 69.6h.1M110.2 68.4h.1M111.4 69.6h.1M114.3 69.5h.1M115.6 68.3h.1M116.8 69.5h.1M119.3 69.5h.1M120.5 68.3h.1M121.8 69.5h.1M126.4 69.3h.1"/>
<path d="M127.6 68h.1M128.8 69.3h.1M131.3 69.2h.1M132.5 67.9h.1M133.7 69.2h.1M136.5 69.2h.1M137.7 67.9h.1M138.9 69.2h.1M140.8 69.5h.1M142 68.3h.1M143.2 69.5h.1M145.4 69.1h.1"/>
<path d="M150.2 69.1h.1M155.5 69.1h.1M158 68.8h.1M159.2 70h.1M159.2 67.6h.1M160.4 68.8h.1"/>
</g>
<circle cx="66.3" cy="69.5" r="1.22" fill="#aaaad4"/>
<circle cx="66.3" cy="69.5" r="1" fill="#8080c0"/>
<circle cx="71" cy="69.5" r="1.22" fill="#aaaad4"/>
<circle cx="71" cy="69.5" r="1" fill="#8080c0"/>
<circle cx="75.6" cy="69.5" r="1.22" fill="#aaaad4"/>
<circle cx="75.6" cy="69.5" r="1" fill="#8080c0"/>
<circle cx="80.7" cy="69.5" r="1.22" fill="#aaaad4"/>
<circle cx="80.7" cy="69.5" r="1" fill="#8080c0"/>
<circle cx="90.4" cy="69.6" r="1.22" fill="#aaaad4"/>
<circle cx="90.4" cy="69.6" r="1" fill="#8080c0"/>
<circle cx="85.7" cy="69.5" r="1.22" fill="#aaaad4"/>
<circle cx="85.7" cy="69.5" r="1" fill="#8080c0"/>
<circle cx="94.8" cy="69.6" r="1.22" fill="#aaaad4"/>
<circle cx="94.8" cy="69.6" r="1" fill="#8080c0"/>
<circle cx="99.7" cy="69.5" r="1.22" fill="#aaaad4"/>
<circle cx="99.7" cy="69.5" r="1" fill="#8080c0"/>
<circle cx="110.2" cy="69.6" r="1.22" fill="#aaaad4"/>
<circle cx="110.2" cy="69.6" r="1" fill="#8080c0"/>
<circle cx="104.9" cy="69.5" r="1.22" fill="#aaaad4"/>
<circle cx="104.9" cy="69.5" r="1" fill="#8080c0"/>
<circle cx="127.6" cy="69.3" r="1.22" fill="#aaaad4"/>
<circle cx="127.6" cy="69.3" r="1" fill="#8080c0"/>
<circle cx="115.6" cy="69.5" r="1.22" fill="#aaaad4"/>
<circle cx="115.6" cy="69.5" r="1" fill="#8080c0"/>
<circle cx="120.5" cy="69.5" r="1.22" fill="#aaaad4"/>
<circle cx="120.5" cy="69.5" r="1" fill="#8080c0"/>
<circle cx="137.7" cy="69.2" r="1.22" fill="#aaaad4"/>
<circle cx="137.7" cy="69.2" r="1" fill="#8080c0"/>
<circle cx="132.5" cy="69.2" r="1.22" fill="#aaaad4"/>
<circle cx="132.5" cy="69.2" r="1" fill="#8080c0"/>
<circle cx="142" cy="69.5" r="1.22" fill="#aaaad4"/>
<circle cx="142" cy="69.5" r="1" fill="#8080c0"/>
<circle cx="155.5" cy="70.3" r="1.22" fill="#aaaad4"/>
<circle cx="155.5" cy="70.3" r="1" fill="#8080c0"/>
<circle cx="150.2" cy="70.3" r="1.22" fill="#aaaad4"/>
<circle cx="150.2" cy="70.3" r="1" fill="#8080c0"/>
<circle cx="145.4" cy="70.3" r="1.22" fill="#aaaad4"/>
<circle cx="145.4" cy="70.3" r="1" fill="#8080c0"/>
<circle cx="159.2" cy="68.8" r="1.22" fill="#aaaad4"/>
<circle cx="159.2" cy="68.8" r="1" fill="#8080c0"/>
<path d="M60.5 69.9h106.1M60.5 69.2h106.1M60.5 68.5h106.1M60.5 67.8h106.1" fill="none" stroke="#aaaad4" stroke-width=".78"/>
<text font-size="118" fill="#aaaad4" x="53.4" y="171.4">U3</text>
<g font-size="10.4" fill="#8080c0">
<text x="172.2" y="168.6" transform="rotate(-90 172.2 168.6)">U3x28 U3x29 U3x30 U3x31 U3x32 U3x33 U3x34 U3x35 U3x36 U3x37 U3x38 U3x39 U3x40</text>
<text x="62.3" y="176.4" transform="rotate(-90 62.3 176.4)">U3x14 U3x13 U3x12 U3x11 U3x10 U3x9 U3x8 U3x7 U3x6 U3x5 U3x4 U3x3 U3x2 U3x1</text>
<text x="172.2" y="176.4" transform="rotate(-90 172.2 176.4)">U3x27</text>
</g>
<g font-size="5.5" fill="#8080c0">
<text x="72.8" y="188" transform="rotate(-90 72.8 188)">U3x15</text>
<text x="80.6" y="188" transform="rotate(-90 80.6 188)">U3x16</text>
<text x="88.3" y="188" transform="rotate(-90 88.3 188)">U3x17</text>
<text x="96.1" y="188" transform="rotate(-90 96.1 188)">U3x18</text>
<text x="103.9" y="188" transform="rotate(-90 103.9 188)">U3x19</text>
<text x="111.6" y="188" transform="rotate(-90 111.6 188)">U3x20</text>
<text x="119.4" y="188" transform="rotate(-90 119.4 188)">U3x21</text>
<text x="127.1" y="188" transform="rotate(-90 127.1 188)">U3x22</text>
<text x="134.9" y="188" transform="rotate(-90 134.9 188)">U3x23</text>
<text x="142.7" y="188" transform="rotate(-90 142.7 188)">U3x24</text>
<text x="150.4" y="188" transform="rotate(-90 150.4 188)">U3x25</text>
<text x="158.2" y="188" transform="rotate(-90 158.2 188)">U3x26</text>
</g>
<text font-size="2.5" fill="#808080" x="142.4" y="225.5">1.4</text>
</svg>
